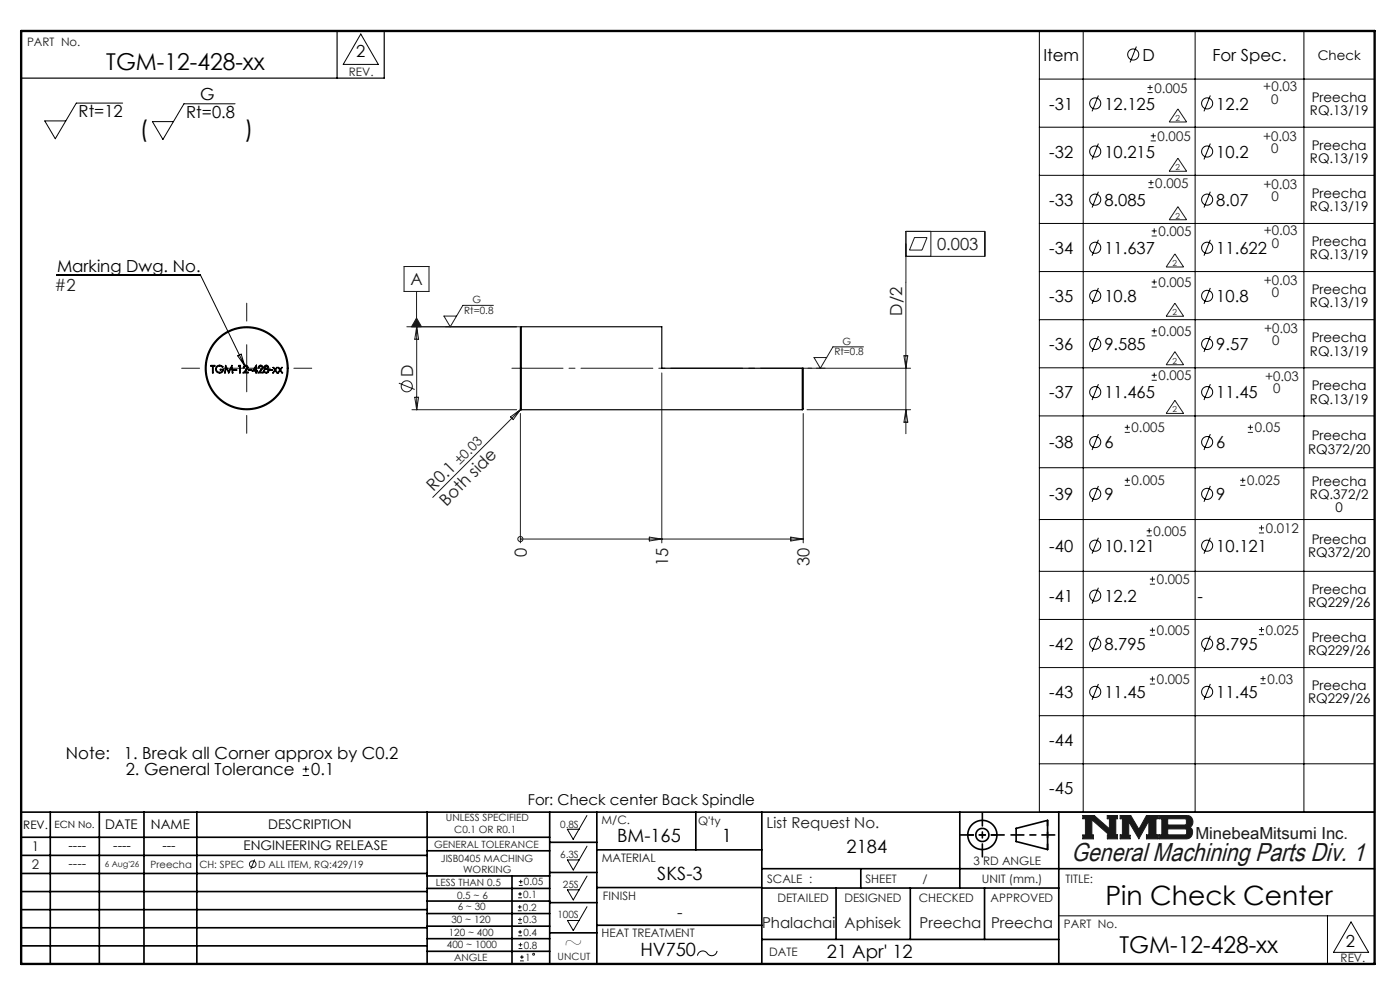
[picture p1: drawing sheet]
<svg xmlns="http://www.w3.org/2000/svg" width="297mm" height="210mm" viewBox="0 0 297 210" stroke-linecap="round" stroke-linejoin="round" font-family="sans-serif">
<g fill="none" stroke="#000" stroke-width=".35">
<path d="M4.5 172.3h287.1M4.5 177.6h112.1M10.7 172.3v32.2M21.1 172.3v32.2M30.5 172.3v32.2M41.8 172.3v32.2M90.6 172.3v32.2M116.6 172.3v32.2M116.6 178.7h10M126.6 172.3v32.2M147.6 172.3v8M161.6 172.3v32.2"/>
<path d="M203.6 172.3v16.1M215.6 175.7l6.6-1.7v6.2l-6.6-1.7zM224.6 172.3v32.2M4.5 185.3h86.1M4.5 181.4h86.1M4.5 189.1h86.1M4.5 193h86.1M4.5 196.8h86.1M90.6 199.1h26M90.6 193.8h26M90.6 188.5h26M90.6 191.1h26"/>
<path d="M90.6 180.5h26M90.6 185.8h26M90.6 196.5h26M108.6 185.8v18.5M116.6 185.1h10M116.6 191.5h10M116.6 197.9h10M126.6 196.3h35M126.6 188.3h35M126.6 180.3h35M161.6 184.3h130M161.6 199.3h63"/>
<path d="M161.6 188.4h63M177.4 188.4v10.9M182.6 184.3v4.1M193.1 188.4v10.9M208.9 188.4v10.9M4.5 200.6h86.1M90.6 201.8h26"/>
<circle cx="208.4" cy="177.1" r="3.1"/>
<circle cx="208.4" cy="177.1" r="1.39"/>
</g>
<path d="M229.7 173h2.4l3.3 2.8v-2.1h-.5v-.7h2.2v.7h-.4v3.4h.4v.8h-2.2v-.8h.4l-3.7-3.2v3.2h.4v.8h-2.3v-.8h.6v-3.4h-.6zM237.6 173h2.3l1.7 2.9 1.6-2.9h2.5v.7h-.5v3.4h.5v.8h-2.5v-.8h.5v-3l-2.1 3.8-2.1-3.6v2.9h.3v.7h-2.2v-.8h.5v-3.4h-.5zM245.9 173h6a1.34 1.34 0 0 1 1.1 1 1.34 1.34 0 0 1-.6 1.5 1.33 1.33 0 0 1 .5 1.4 1.33 1.33 0 0 1-1.2 1h-5.8v-.8h.6v-3.4h-.6zM247.7 173.7h3.8l.2 .2v.8l-.3 .3h-3.7zM247.7 175.8h3.8l.2 .3v.7l-.3 .3h-3.7z" fill="none" stroke="#191924" stroke-width=".21"/>
<path d="M76.5 7.2l3.8 6.5h-7.5zM124.5 173l-2.9 5-1.2-2.1h2.4M124.5 179.5l-2.9 5.1-1.2-2.2h2.4M124.5 185.8l-2.9 5.1-1.2-2.1h2.4M124.5 192.3l-2.9 5.1-1.2-2.1h2.4M224.6 194.3h67M281.6 194.3v10.2M286.6 195.6l3.7 6.4h-7.4z" fill="none" stroke="#000" stroke-width=".21"/>
<path d="M4.5 6.6h287.1" fill="none" stroke="#000" stroke-width=".21" stroke-dasharray="6.3 1.3 1.3 1.3" stroke-dashoffset="1.9"/>
<path d="M71.5 6.6v10M81.5 6.6v10h-77" fill="none" stroke="#000" stroke-width=".25"/>
<path d="M205.3 177.1h6.2M222.2 174v6.2" fill="none" stroke="#000" stroke-width=".35" stroke-dasharray="15.2 1.3 1.3 1.3" stroke-dashoffset="14.1"/>
<path d="M203.8 177.1h9.2M208.4 172.5v9.2M214.5 177.1h9.3" fill="none" stroke="#000" stroke-width=".35" stroke-dasharray="15.2 1.3 1.3 1.3" stroke-dashoffset="12.5"/>
<path d="M4.5 6.6h287.1v197.9h-287.1z" fill="none" stroke="#000" stroke-width=".5"/>
<path d="M229.7 173v.7h.6v3.4h-.6v.8h2.3v-.8h-.4v-3.2l3.7 3.2h-.4v.8h2.2v-.8h-.4v-3.4h.4v-.7h-2.2v.7h.5v2.1l-3.3-2.8zM237.6 173v.7h.5v3.4h-.5v.8h2.2v-.7h-.3v-2.9l2.1 3.6 2.1-3.8v3h-.5v.8h2.5v-.8h-.5v-3.4h.5v-.7h-2.5l-1.6 2.9-1.7-2.9zM247.7 175.8h3.8l.2 .3v.7l-.3 .3h-3.7zM245.9 173v.7h.6v3.4h-.6v.8h6.3l.5-.5 .3-.8-.1-.7-.5-.4a1.34 1.34 0 0 0 .6-1.5 1.34 1.34 0 0 0-1.1-1zM247.7 173.7h3.7l.3 .2v.9l-.3 .2h-3.7z" fill-rule="evenodd" fill="#191924"/>
<g fill="none" stroke="#191924" stroke-width=".21">
<path d="M243.4 19.6h1.1M243.4 18.6h1.1M244 18v1.1M243.6 39.8h1.1M243.6 38.7h1.1M244.1 29.9h1.1M244.1 28.8h1.1M244.2 38.2v1.1M244.7 28.3v1M249.9 23.1l1.8 2.8h-3.7zM249.9 33.6l1.8 2.7h-3.7zM85.7 56.5h5.3v5.3h-5.3z"/>
<path d="M192.2 59.9v32.1M192.2 54.4h16.7v-5.3h-16.7v10.7M194 50.4h2.7l-1.1 2.7h-2.7zM197.5 49.1v5.3M244.3 50.1h1.1M244.3 49h1.1M244.3 59.8h1.1M244.9 48.4v1.1M244.9 59.3v1.1M249.2 53.9l1.9 2.7h-3.7zM249.9 43.8l1.8 2.8h-3.7zM47.3 78.1h10"/>
<path d="M52.3 73.1v10M86.3 69.3h24.3M88.4 67.5l1 1.8h-2.1zM88.4 61.8v7.5M88.4 69.3v17.6M88.4 69.3l.4 2.7h-.8zM104.7 64.8h-6.5l-2.7 4.5-1.3-2.3h2.7M140.4 79.1v36.1M171.4 78.1h21.8M183.2 73.6h-6.5l-2.7 4.5-1.3-2.3h2.7M191.8 75.5h.8l-.4 2.6zM244.3 60.9h1.1"/>
<path d="M244.3 71.3h1.1M244.3 70.2h1.1M244.3 79.6h1.1M244.9 69.6v1.1M244.9 79.1v1M249.2 74.6l1.9 2.8h-3.7zM249.2 64.3l1.9 2.8h-3.7zM84.6 81.3l3.4 1.3M87.4 86.9h22.2M88 84.3h.8l-.4 2.6zM108.3 88.4l2.2-1.5-1.6 2.1zM110.4 87.7v27.5"/>
<path d="M110.6 86.7l-18.8 18.8M170.4 87.7v27.5M171.2 86.9h22M192.2 86.9l.4 2.7h-.8zM238.6 91.7h1.1M238.6 90.6h1.1M239.1 90.1v1.1M244.3 80.7h1.1M249.2 84.9l1.9 2.8h-3.7zM264.7 91.7h1.1M264.7 90.6h1.1M265.3 90.1v1.1"/>
<path d="M110.4 114.3h.1M110.4 114.3h60M137.8 113.9l2.6 .4-2.6 .4zM167.8 113.9l2.6 .4-2.6 .4zM238.6 103h1.1M238.6 101.9h1.1M239.1 101.3v1.1M243.3 113.7h1M243.3 112.6h1M243.8 112.1v1M263.1 103h1.1M263.1 101.9h1.1"/>
<path d="M263.6 101.3v1.1M267.1 113.1h1.1M267.1 112h1.1M267.6 111.4v1.1M243.9 123.9h1.1M243.9 122.8h1.1M243.9 134.8h1.1M243.9 133.7h1.1M244.5 122.3v1.1M244.5 133.1v1.1M267.1 134.6h1.1M267.1 133.5h1.1"/>
<path d="M267.6 133v1.1M243.9 145.1h1.1M243.9 144h1.1M244.5 143.5v1.1M267.4 145h1.1M267.4 143.9h1.1M267.9 143.4v1.1M54 182.3l-.8 2M109.9 193.2h.8M109.9 192.4h.8M109.9 195.9h.8M109.9 195h.8"/>
<path d="M109.9 190.4h.8M109.9 189.6h.8M109.9 198.5h.8M109.9 197.7h.8M110.1 187.8h.8M110.1 187h.8M110.3 192v.8M110.3 194.6v.9M110.3 189.2v.8M110.3 197.3v.8M110.4 200v.8M110.5 186.6v.8"/>
<path d="M110 201.2h.8M110 200.4h.8M110.3 203.8h.8M110.3 203h.8M110.7 202.6v.8"/>
<circle cx="86.3" cy="81.9" r="1.18"/>
<circle cx="110.4" cy="114.3" r=".54"/>
<circle cx="53.6" cy="183.3" r=".71"/>
<circle cx="113.2" cy="202.4" r=".2"/>
</g>
<g fill="none" stroke="#000" stroke-width=".21">
<path d="M220.5 6.6h71.1v165.6h-71.1zM220.5 16.8h71.1M229.8 6.6v165.6M241.1 9.9l-1.4 3.3M253.5 6.6v165.6M276.6 6.6v165.6M26 21.9h-9.8l-4.5 7.5-2.2-3.8h4.5M49.9 22h-10.9l-4.4 7.6-2.3-3.8h4.5M220.5 27h71.1M220.5 37.2h71.1M233 20.3l-1.3 3.3M233 30.5l-1.3 3.3"/>
<path d="M256.8 20.3l-1.4 3.3M256.8 30.5l-1.4 3.3M12.1 58.3h30.4l9.5 19.4M220.5 47.4h71.1M220.5 57.6h71.1M233 40.7l-1.3 3.3M233 50.9l-1.3 3.3M256.8 40.7l-1.4 3.3M256.8 50.9l-1.4 3.3M50.4 75.5l.8-.4 .8 2.6zM220.5 67.8h71.1M220.5 78h71.1"/>
<path d="M233 61.1l-1.3 3.3M233 71.3l-1.3 3.4M256.8 61.1l-1.4 3.3M256.8 71.3l-1.4 3.4M220.5 88.2h71.1M220.5 99.2h71.1M233 81.5l-1.3 3.4M233 92.1l-1.3 3.4M256.8 81.5l-1.4 3.4M256.8 92.1l-1.4 3.4M220.5 110.2h71.1M233 103.1l-1.3 3.3"/>
<path d="M233 114.1l-1.3 3.3M256.8 103.1l-1.4 3.3M256.8 114.1l-1.4 3.3M220.5 121.2h71.1M220.5 131.4h71.1M233 124.7l-1.3 3.3M233 134.9l-1.3 3.3M256.8 134.9l-1.4 3.3M220.5 141.6h71.1M220.5 151.8h71.1M233 145.1l-1.3 3.3M256.8 145.1l-1.4 3.3"/>
<path d="M64.2 164.5h1.4M64.2 163.2h1.4M64.9 162.5v1.3M220.5 162h71.1M152.1 201.7a1.25 1.25 0 0 1-1.1 1 1.25 1.25 0 0 1-1.2-.8 1.15 1.15 0 0 0-1.8 .8"/>
<circle cx="240.4" cy="11.6" r="1.18"/>
<circle cx="232.3" cy="21.9" r="1.18"/>
<circle cx="232.3" cy="32.1" r="1.18"/>
<circle cx="256.1" cy="32.1" r="1.18"/>
<circle cx="256.1" cy="21.9" r="1.18"/>
<circle cx="232.3" cy="42.3" r="1.18"/>
<circle cx="232.3" cy="52.6" r="1.18"/>
<circle cx="256.1" cy="42.3" r="1.18"/>
<circle cx="256.1" cy="52.6" r="1.18"/>
<circle cx="232.3" cy="62.8" r="1.18"/>
<circle cx="232.3" cy="73" r="1.18"/>
<circle cx="256.1" cy="62.8" r="1.18"/>
<circle cx="256.1" cy="73" r="1.18"/>
<circle cx="232.3" cy="93.8" r="1.18"/>
<circle cx="232.3" cy="83.2" r="1.18"/>
<circle cx="256.1" cy="93.8" r="1.18"/>
<circle cx="256.1" cy="83.2" r="1.18"/>
<circle cx="232.3" cy="115.8" r="1.18"/>
<circle cx="232.3" cy="104.8" r="1.18"/>
<circle cx="256.1" cy="104.8" r="1.18"/>
<circle cx="256.1" cy="115.8" r="1.18"/>
<circle cx="232.3" cy="136.6" r="1.18"/>
<circle cx="232.3" cy="126.3" r="1.18"/>
<circle cx="256.1" cy="136.6" r="1.18"/>
<circle cx="232.3" cy="146.8" r="1.18"/>
<circle cx="256.1" cy="146.8" r="1.18"/>
</g>
<path d="M42.3 78.1h-3.8M52.3 68.1v-3.8M62.3 78.1h3.8M52.3 88.1v3.8" fill="none" stroke="#191924" stroke-width=".21" stroke-dasharray="15.2 1.3 1.3 1.3"/>
<path d="M108.6 78.1h63.6" fill="none" stroke="#191924" stroke-width=".21" stroke-dasharray="15.2 1.3 1.3 1.3" stroke-dashoffset="4.4"/>
<path d="M88.4 67.5l1 1.8h-2.1z" fill="#191924"/>
<g fill="none" stroke="#000" stroke-width=".25">
<path d="M44.7 77.5h.9v.2h-.4v1.4h-.1v-1.4h-.4zM46 77.7l.8-.2 .5 .3-.1 .1a.71 .71 0 0 0-1.1-.1 .71 .71 0 0 0 .1 1.1 .71 .71 0 0 0 1.1-.4h-.6v-.2h.7a.83 .83 0 0 1-1.2 .8 .83 .83 0 0 1-.2-1.4zM47.9 77.5l.6 1.3 .7-1.3 .2 1.6h-.1l-.2-1.1-.6 1.1-.6-1.1-.1 1.1h-.2zM48.5 79.1h.1M49.6 78.4h.6v.2h-.6zM50.7 77.5h.3v1.6h-.2v-1.4h-.2zM51.8 77.6a.53 .53 0 0 1 .8 .2 .53 .53 0 0 1-.3 .7l-.4 .4h.7v.2h-1l.8-.9a.35 .35 0 0 0-.2-.6 .35 .35 0 0 0-.4 .4h-.2zM52.8 78.4h.6v.2h-.6zM54.3 77.9v.7h-.5zM54.4 77.5v1.1h.2v.1h-.2v.4h-.1v-.4h-.8zM55 77.6a.53 .53 0 0 1 .8 .2 .53 .53 0 0 1-.3 .7l-.4 .4h.7v.2h-1.1l.9-.9a.35 .35 0 0 0-.2-.6 .35 .35 0 0 0-.5 .4h-.1zM56.2 77.6a.42 .42 0 0 1 .6 0 .42 .42 0 0 1-.1 .6 .5 .5 0 0 1 .2 .8 .5 .5 0 0 1-.8 0 .5 .5 0 0 1 .2-.8l-.3-.3z"/>
<path d="M57.2 78.4h.6v.2h-.6zM57.9 77.9h.2l.3 .5 .3-.5h.1l-.3 .6 .4 .6h-.2l-.3-.5-.4 .5h-.2l.5-.6zM59 77.9h.1l.3 .5 .3-.5h.2l-.4 .6 .5 .6h-.2l-.4-.5-.5 .5 .4-.6zM110.6 69.3l-.2 .2v17.2l.2 .2M110.6 69.3h29.8v8.8h29.8M110.6 69.3v17.6M170.2 78.1h.2v8.6l-.2 .2M170.2 78.1v8.8M110.6 86.9h59.6"/>
<circle cx="52.3" cy="78.1" r="8.8"/>
<circle cx="52.3" cy="78.1" r="8.6"/>
<circle cx="56.5" cy="77.9" r=".28"/>
<circle cx="56.5" cy="78.6" r=".36"/>
</g>
<text font-size="5.6" x="234.5" y="192">Pin Check Center</text>
<text font-size="5.5" fill="#191924" x="227.3" y="182.7">General Machining Parts Div. 1</text>
<g font-size="4.9">
<text x="22.5" y="14.8">TGM-12-428-xx</text>
<text x="29.7" y="29">(</text>
<text x="52" y="29">)</text>
<text x="119.6" y="201.6">~</text>
<text x="237.5" y="202.1">TGM-12-428-xx</text>
</g>
<g font-size="3.9">
<text x="130.9" y="178.6">BM-165</text>
<text x="153.1" y="178.6">1</text>
<text x="179.6" y="181">2184</text>
<text x="139.4" y="186.6">SKS-3</text>
<text x="135.8" y="202.9">HV750</text>
<text x="175.4" y="203.2">21 Apr' 12</text>
</g>
<g font-size="3.5">
<text x="75.6" y="12.1">2</text>
<text x="221.3" y="12.9">Item</text>
<text x="242.3" y="12.9">D</text>
<text x="257.2" y="12.9">For Spec.</text>
<text x="42.4" y="21.3">G</text>
<text x="222.6" y="23.3">-31</text>
<text x="234.3" y="23.3">12.125</text>
<text x="258" y="23.3">12.2</text>
<text x="16.7" y="24.9">Rt=12</text>
<text x="39.5" y="25">Rt=0.8</text>
<text x="222.6" y="33.5">-32</text>
<text x="234.3" y="33.5">10.215</text>
<text x="258" y="33.5">10.2</text>
<text x="222.6" y="43.7">-33</text>
<text x="234.3" y="43.7">8.085</text>
<text x="258" y="43.7">8.07</text>
<text x="222.6" y="53.9">-34</text>
<text x="234.3" y="53.9">11.637</text>
<text x="258" y="53.9">11.622</text>
<text x="12.1" y="57.8">Marking Dwg. No.</text>
<text x="222.6" y="64.1">-35</text>
<text x="234.3" y="64.1">10.8</text>
<text x="258" y="64.1">10.8</text>
<text x="222.6" y="74.3">-36</text>
<text x="234.3" y="74.3">9.585</text>
<text x="258" y="74.3">9.57</text>
<text x="222.6" y="84.5">-37</text>
<text x="234.3" y="84.5">11.465</text>
<text x="258" y="84.5">11.45</text>
<text x="222.6" y="95.1">-38</text>
<text x="234.3" y="95.1">6</text>
<text x="258" y="95.1">6</text>
<text x="222.6" y="106.1">-39</text>
<text x="234.3" y="106.1">9</text>
<text x="258" y="106.1">9</text>
<text x="222.6" y="117.1">-40</text>
<text x="234.3" y="117.1">10.121</text>
<text x="258" y="117.1">10.121</text>
<text x="222.6" y="127.7">-41</text>
<text x="234.3" y="127.7">12.2</text>
<text x="254" y="127.7">-</text>
<text x="222.6" y="137.9">-42</text>
<text x="234.3" y="137.9">8.795</text>
<text x="258" y="137.9">8.795</text>
<text x="222.6" y="148.1">-43</text>
<text x="234.3" y="148.1">11.45</text>
<text x="258" y="148.1">11.45</text>
<text x="14" y="161">Note:</text>
<text x="26.3" y="161">1. Break all Corner approx by C0.2</text>
<text x="222.6" y="158.2">-44</text>
<text x="26.7" y="164.5">2. General Tolerance</text>
<text x="66" y="164.5">0.1</text>
<text x="222.6" y="168.5">-45</text>
<text x="285.5" y="200.9">2</text>
</g>
<g font-size="3.5" fill="#191924">
<text x="198.8" y="53.1">0.003</text>
<text x="11.6" y="61.8">#2</text>
<text x="87.1" y="60.5">A</text>
<text x="191.4" y="67" transform="rotate(-90 191.4 67)">D/2</text>
<text x="87.6" y="80" transform="rotate(-90 87.6 80)">D</text>
<text x="92" y="104.3" transform="rotate(-45 92 104.3)">R0.1</text>
<text x="94.7" y="107.5" transform="rotate(-45 94.7 107.5)">Both side</text>
<text x="111.7" y="118.1" transform="rotate(-90 111.7 118.1)">0</text>
<text x="141.7" y="120" transform="rotate(-90 141.7 120)">15</text>
<text x="171.7" y="120" transform="rotate(-90 171.7 120)">30</text>
<text x="253.6" y="178.1">MinebeaMitsumi Inc.</text>
<text x="143.7" y="194.8">-</text>
</g>
<text font-size="3.2" x="112" y="170.7">For: Check center Back Spindle</text>
<g font-size="3.2" fill="#191924">
<text x="162.6" y="175.5">List Request No.</text>
<text x="161.7" y="196.8">Phalachai</text>
<text x="179.2" y="196.8">Aphisek</text>
<text x="195.1" y="196.8">Preecha</text>
<text x="210.2" y="196.8">Preecha</text>
</g>
<g font-size="2.8">
<text x="279.6" y="12.6">Check</text>
<text x="278.3" y="21.6">Preecha</text>
<text x="277.9" y="24.4">RQ.13/19</text>
<text x="277.9" y="34.6">RQ.13/19</text>
<text x="278.3" y="31.8">Preecha</text>
<text x="278.3" y="42">Preecha</text>
<text x="277.9" y="44.8">RQ.13/19</text>
<text x="278.3" y="52.2">Preecha</text>
<text x="277.9" y="55">RQ.13/19</text>
<text x="277.9" y="65.2">RQ.13/19</text>
<text x="278.3" y="62.4">Preecha</text>
<text x="277.9" y="75.4">RQ.13/19</text>
<text x="278.3" y="72.6">Preecha</text>
<text x="278.3" y="82.8">Preecha</text>
<text x="277.9" y="85.6">RQ.13/19</text>
<text x="278.3" y="93.4">Preecha</text>
<text x="277.5" y="96.2">RQ372/20</text>
<text x="277.9" y="105.8">RQ.372/2</text>
<text x="278.3" y="103">Preecha</text>
<text x="283.3" y="108.6">0</text>
<text x="277.5" y="118.2">RQ372/20</text>
<text x="278.3" y="115.4">Preecha</text>
<text x="278.3" y="126">Preecha</text>
<text x="277.5" y="128.8">RQ229/26</text>
<text x="278.3" y="136.2">Preecha</text>
<text x="277.5" y="139">RQ229/26</text>
<text x="277.5" y="149.2">RQ229/26</text>
<text x="278.3" y="146.4">Preecha</text>
<text x="22.3" y="175.9">DATE</text>
<text x="32" y="175.9">NAME</text>
<text x="56.9" y="175.9">DESCRIPTION</text>
<text x="6.8" y="180.6">1</text>
<text x="14.5" y="180.3">----</text>
<text x="24" y="180.3">----</text>
<text x="34.5" y="180.3">---</text>
<text x="51.7" y="180.3">ENGINEERING RELEASE</text>
</g>
<g font-size="2.8" fill="#191924">
<text x="244.9" y="19.6">0.005</text>
<text x="268" y="19.4">+0.03</text>
<text x="269.7" y="22">0</text>
<text x="245.6" y="29.9">0.005</text>
<text x="268" y="29.9">+0.03</text>
<text x="269.7" y="32.5">0</text>
<text x="245.1" y="39.8">0.005</text>
<text x="268" y="40">+0.03</text>
<text x="269.7" y="42.7">0</text>
<text x="245.8" y="50.1">0.005</text>
<text x="268.1" y="49.9">+0.03</text>
<text x="269.8" y="52.5">0</text>
<text x="245.8" y="60.9">0.005</text>
<text x="268.1" y="60.5">+0.03</text>
<text x="269.8" y="63.1">0</text>
<text x="245.8" y="71.2">0.005</text>
<text x="268.2" y="70.6">+0.03</text>
<text x="269.9" y="73.2">0</text>
<text x="245.8" y="80.7">0.005</text>
<text x="268.4" y="80.8">+0.03</text>
<text x="270.1" y="83.5">0</text>
<text x="240.1" y="91.7">0.005</text>
<text x="266.2" y="91.7">0.05</text>
<text x="97.6" y="98.6" transform="rotate(-45 97.6 98.6)">±0.03</text>
<text x="240.1" y="103">0.005</text>
<text x="264.6" y="103">0.025</text>
<text x="244.7" y="113.7">0.005</text>
<text x="268.5" y="113">0.012</text>
<text x="245.4" y="123.9">0.005</text>
<text x="245.4" y="134.8">0.005</text>
<text x="268.5" y="134.6">0.025</text>
<text x="245.4" y="145.1">0.005</text>
<text x="268.9" y="145">0.03</text>
<text x="6.8" y="184.4">2</text>
<text x="14.5" y="184.1">----</text>
</g>
<g font-size="2.5" fill="#191924">
<text x="5.7" y="9.8">PART No.</text>
<text x="74" y="16">REV.</text>
<text x="127.6" y="174.8">M/C.</text>
<text x="148.1" y="175.1">Q'ty</text>
<text x="127.6" y="182.8">MATERIAL</text>
<text x="206.5" y="183.6">3 RD ANGLE</text>
<text x="127.9" y="191">FINISH</text>
<text x="162.7" y="187.2">SCALE :</text>
<text x="164.9" y="191.4">DETAILED</text>
<text x="179.1" y="191.4">DESIGNED</text>
<text x="183.6" y="187.2">SHEET</text>
<text x="194.9" y="191.4">CHECKED</text>
<text x="195.7" y="187.2">/</text>
<text x="208.3" y="187.2">UNIT (mm.)</text>
<text x="210.2" y="191.4">APPROVED</text>
<text x="226" y="187.2">TITLE:</text>
<text x="225.7" y="196.8">PART No.</text>
<text x="127.6" y="198.9">HEAT TREATMENT</text>
<text x="163.2" y="202.9">DATE</text>
<text x="284.4" y="204.1">REV.</text>
</g>
<text font-size="2.5" x="4.9" y="175.9">REV.</text>
<g font-size="2.1" fill="#191924">
<text x="100.2" y="64.3">G</text>
<text x="98.5" y="66.6">Rt=0.8</text>
<text x="177" y="75.4">Rt=0.8</text>
<text x="178.8" y="73.1">G</text>
<text x="92.1" y="179.9">GENERAL TOLERANCE</text>
<text x="94.6" y="174.2">UNLESS SPECIFIED</text>
<text x="96.4" y="176.8">C0.1 OR R0.1</text>
<text x="118.8" y="175.5">0.8S</text>
<text x="32" y="184.1">Preecha</text>
<text x="42.3" y="184.1">CH: SPEC</text>
<text x="54.8" y="184.1">D ALL ITEM, RQ:429/19</text>
<text x="93.5" y="182.9">JISB0405 MACHING</text>
<text x="98.2" y="185.3">WORKING</text>
<text x="118.8" y="181.9">6.3S</text>
<text x="92.5" y="187.9">LESS THAN 0.5</text>
<text x="97" y="190.7">0.5 ~ 6</text>
<text x="111" y="190.4">0.1</text>
<text x="111.2" y="187.8">0.05</text>
<text x="119.4" y="188.4">25S</text>
<text x="95.8" y="195.8">30 ~ 120</text>
<text x="97.1" y="193.1">6 ~ 30</text>
<text x="110.9" y="193.2">0.2</text>
<text x="111" y="195.9">0.3</text>
<text x="118.2" y="194.8">100S</text>
<text x="94.8" y="201.1">400 ~ 1000</text>
<text x="95.2" y="198.5">120 ~ 400</text>
<text x="96.3" y="203.9">ANGLE</text>
<text x="111" y="198.5">0.4</text>
<text x="111.1" y="201.2">0.8</text>
<text x="111.4" y="203.8">1</text>
<text x="118.3" y="203.7">UNCUT</text>
</g>
<text font-size="2.1" x="11.6" y="175.6">ECN No.</text>
<g font-size="1.8" fill="#191924">
<text x="249.4" y="25.7">2</text>
<text x="249.4" y="36.1">2</text>
<text x="249.4" y="46.4">2</text>
<text x="248.8" y="56.4">2</text>
<text x="248.8" y="66.9">2</text>
<text x="248.8" y="77.2">2</text>
<text x="248.8" y="87.5">2</text>
<text x="22.2" y="183.8">6 Aug'26</text>
</g>
</svg>
